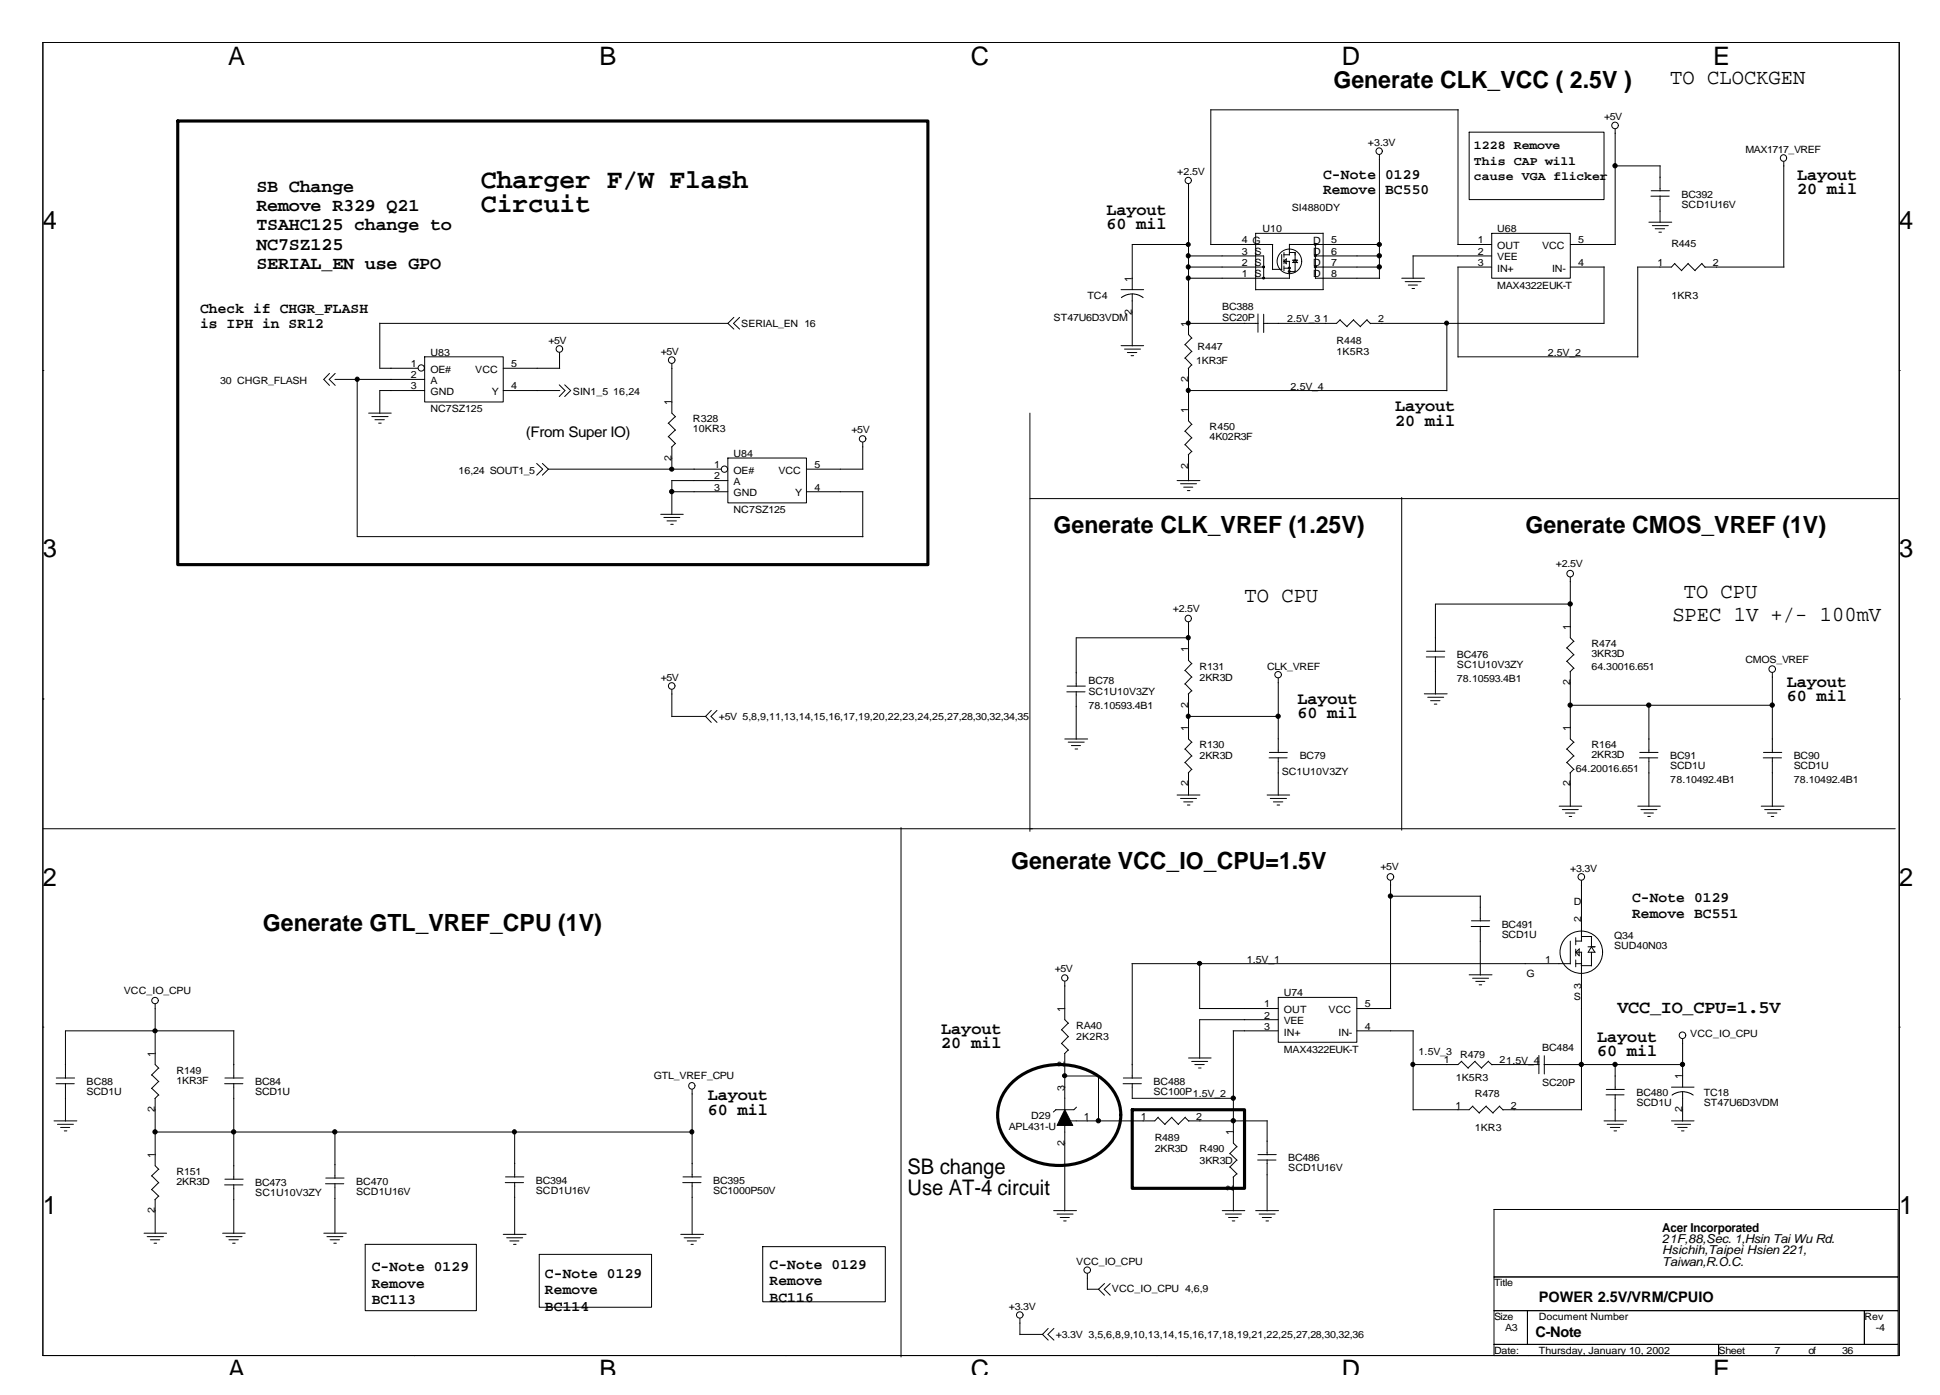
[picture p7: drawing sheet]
<svg xmlns="http://www.w3.org/2000/svg" width="287mm" height="207mm" viewBox="0 0 287 207" stroke-linecap="round" stroke-linejoin="round" font-family="sans-serif">
<g fill="none" stroke="#000" stroke-width=".15">
<path d="M6.3 6.3h275v194.5h-275zM61.3 6.3h.1M116.3 6.3h.1M171.3 6.3h.1M179.4 16.2v20M179.4 16.3h36.6M216 16.2v20M217.6 19.6h20v10h-20zM226.3 6.3h.1M239.3 19.1v17.1M239.7 18.6a.49 .49 0 0 0-.6-.5 .49 .49 0 0 0-.2 .8 .49 .49 0 0 0 .8-.1v-.2M176 39.6h11.2"/>
<path d="M176 37.9h11.2v3.3M176.1 27.2v22.3l.5 .6M176.1 36.2h-8.4v6.7M179.3 36.2h9.3M186 34.6h10M186 34.6v8.3M187.1 39.4h.2v.2h-.2zM188.5 36.2v3.7M188.5 39.9h1.4M189.9 37.7v2.2M190.2 38.7l.3 .3M190.2 37.7h.8"/>
<path d="M190.2 37.4v.7M190.2 38.4v.7M190.2 39.4v.7M190.2 39.7h.9M190.5 38.4v.7M190.6 38.3l-.4 .4h.9M191 36.2h13.4M191 36.2v1.6M191 38.7v2.5M191 37.4h.9M191.1 39.7l-.1-.1-.2 .1 .2 .1 .1-.1M191.5 38.5h.7"/>
<path d="M191.5 38.9h.7M191.9 37.4v2.9M191.9 38.5l.3 .4M191.9 38.5l-.4 .4M194.7 39.4h.2v.2h-.2zM194.7 36.1h.2v.2h-.2zM194.8 37.9h9.6M194.9 36.2v5M194.9 39.6h9.5M195 37.9l-.2-.2-.1 .2 .1 .1 .2-.1M196 34.5v8.4M204.3 22.9v18.3"/>
<path d="M209.3 37.9h11.7M209.3 37.9v3.3M215.9 36.2h5.1M215.9 39.6h5.1M216 39.6v13.3M221 34.6h11.6v6.6h-11.6zM232.6 36.2h6.7M232.6 39.6h5.1M237.6 39.5v8.4h-34.6M239.3 24.6h6.7M242.6 39.6v13.3M244.3 32.9h3.3"/>
<path d="M244.6 29.1h2.7M244.6 28.3h2.7M244.8 33.4h2.3M245.2 33.9h1.4M245.7 34.4h.4M245.9 24.6v3.7M245.9 29v3.9M248.1 39l1 1.1M248.1 39l-.5 .6h-5M250.1 39l1 1.1M250.1 39l-1 1.1M252.1 39l.5 .6"/>
<path d="M252.1 39l-1 1.1M252.6 39.6h11.7M264.2 23.9v15.7M264.7 23.4a.47 .47 0 0 0-.7-.4 .47 .47 0 0 0-.2 .7 .47 .47 0 0 0 .8-.1l.1-.2M6.3 54.9h.1M48.8 55.3l-.8 .9 .8 .9M49.6 56.2h13.3M49.7 55.3l-.9 .9 .9 .9M52.9 56.1v23.4h74.9M56.3 47.9h51.6M56.3 47.9v6.6h5.6M62.9 52.8h11.6v6.7h-11.6z"/>
<path d="M62.9 57.8h-6.6v3.4M74.5 54.5h8.4M74.5 57.8h8.4M82.8 57l.9 .8-.9 .9M82.9 52.2v2.3M83.4 51.7a.49 .49 0 0 0-.7-.5 .49 .49 0 0 0-.2 .8 .49 .49 0 0 0 .8-.1l.1-.2M83.7 57l.8 .8-.8 .9M99.5 53.9v7.3l.6 .5M108.7 47l-.9 .9 .9 .8M109.6 47l-.9 .9 .9 .8M166.1 51.2h3.3M166.1 42.9h3.3"/>
<path d="M166.6 51.7h2.4M167 52.2h1.4M167.6 52.7h.3M167.7 43.5l1 .2 .6 .4M167.7 43.5l-.9 .2-.7 .4M167.7 43.5v7.7M175.6 51l1 1.1M175.6 53l1 1.1M176 41.2h15M176 57.8h38.3M176.1 54.5v7.8l.5 .6M176.1 47.9h10.3"/>
<path d="M176.5 50.1l-1 1M176.5 52l-1 1.1M176.5 54l-.5 .6M186 42.9h10M186.4 46.5v2.7M187.2 46.5v2.7M187.3 41.2l-.1-.2-.2 .2 .2 .1 .1-.1M191 40.2h.9M191.1 40.2l-.1-.1-.2 .1 .2 .2 .1-.2M194.9 41.2h9.5M198.5 47.4l1.1 1M198.5 47.3l-.5 .6h-10.8"/>
<path d="M200.5 47.4l1 1M200.5 47.3l-1 1.1M202.5 47.4l.5 .5M202.5 47.3l-1 1.1M207.6 41.2h3.4M208.2 41.7h2.3M208.6 42.2h1.4M209.2 42.7h.3M214.3 47.9v10M216 52.8h26.7M281.3 54.9h.1M54.6 61.2h3.4"/>
<path d="M55.1 61.7h2.4M55.5 62.2h1.4M56.1 62.7h.4M79.5 68.6l.9 .9-.9 .9M80.3 68.6l.9 .9M81.2 69.5l-.9 .9M81.2 69.5h25.6M97.9 76.2h3.3M98.3 76.6h2.4M98.8 77.1h1.4M99 62.7l1.1 1M99 64.7l1.1 1"/>
<path d="M99.4 77.7h.3M99.5 71.2h8.3M99.5 72.8h8.3M99.5 66.2v3.3M99.5 71.2v5M100 61.7l-1 1M100 63.7l-1 1M100 65.7l-.5 .5M107.8 67.8h11.7v6.7h-11.7zM119.5 69.5h8.3M119.5 72.8h8.3M127.8 65.5v4"/>
<path d="M127.8 72.8v6.7M152.6 61.2v61.9M152.6 73.8h128.6M174.4 71.2h3.4M174.9 71.6h2.3M175.3 72.2h1.4M175.6 63.9l1 1M175.6 65.8l1 1.1M175.9 72.7h.4M176.1 67.3v3.9M176.5 62.8l-1 1.1M176.5 64.8l-1 1.1"/>
<path d="M176.5 66.9l-.5 .5M207.6 73.7v49.3M175.6 99.3l1 1M176.1 92.1v5.7l.5 .5M176.1 94.5h-16.7v7.2M176.5 98.3l-1 1M211.3 97.3h2.7M211.3 96.4h2.7M212.6 97.3v5.5M232.1 95.9l1.1 1.1M232.1 97.9l1.1 1.1M232.6 85.5v9l.6 .5"/>
<path d="M232.6 99.5v9.9l.6 .6M232.7 89.5h-20.1v7M233.1 84.9a.49 .49 0 0 0-.7-.4 .49 .49 0 0 0-.2 .8 .49 .49 0 0 0 .8-.1l.1-.2M233.1 95l-1 1M233.1 97l-1 1M233.1 98.9l-.5 .6M262.6 99.6v11.9M263 99.1a.49 .49 0 0 0-.6-.5 .49 .49 0 0 0-.2 .8 .49 .49 0 0 0 .8-.1v-.2M6.3 103.5h.1M99.5 102.1v4M99.5 106.1h5.1M105.4 105.2l-.9 .9 .9 .9"/>
<path d="M106.2 105.2l-.9 .9 .9 .9M157.7 109.4h3.4M158 102.5h2.7M158.1 101.6h2.7M158.2 109.9h2.4M158.7 110.4h1.4M159.3 110.9h.3M159.4 102.4v7.1M174.4 117.7h3.4M174.9 118.3h2.3M175.3 118.8h1.4M175.6 101.3l1 1"/>
<path d="M175.6 110.9l1 1.1M175.6 112.9l1 1.1M175.9 119.2h.4M176.1 102.8v6.6l.5 .6M176.1 114.4v3.4M176.1 106.1h13.3M176.5 100.3l-1 1M176.5 102.3l-.5 .5M176.5 109.9l-1 1.1M176.5 111.9l-1 1.1M176.5 113.9l-.5 .6M187.7 117.7h3.4"/>
<path d="M188 112.2h2.7M188 111.4h2.7M188.2 118.3h2.4M188.6 118.8h1.4M189.2 119.2h.4M189.4 100.4v11.1M189.4 112.2v5.6M211 102.8h3.4M211.5 103.3h2.4M211.9 103.8h1.4M212.5 104.3h.4M231 119.4h3.3"/>
<path d="M231.4 119.9h2.4M232.1 110.9l1.1 1.1M232.1 112.9l1.1 1.1M232.6 114.4v5M232.6 104.5h30M233.1 109.9l-1 1.1M233.1 111.9l-1 1.1M233.1 113.9l-.5 .6M242.6 119.4h3.4M242.9 112.2h2.7M242.9 111.4h2.7M243.1 119.9h2.3"/>
<path d="M244.3 104.5v7M244.3 112.2v7.2M260.9 119.4h3.4M261.2 112.2h2.7M261.2 111.4h2.7M261.4 119.9h2.4M262.6 112.2v7.2M281.3 103.5h.1M6.3 122.7h274.5M133.5 122.6v78.4M206 130.4v19M206 132.7h13.3"/>
<path d="M206.5 129.9a.49 .49 0 0 0-.7-.5 .49 .49 0 0 0-.2 .8 .49 .49 0 0 0 .8-.1l.1-.2M217.9 137.2h2.7M218 136.4h2.7M219.3 132.7v3.7M219.3 137.2v7.2M231.9 120.4h1.4M232.5 120.9h.3M232.6 139.4v3.4M233.4 138.9v1M233.4 139.4h.9M234.3 130.4v9M234.3 138.7h1.5"/>
<path d="M234.7 129.9a.49 .49 0 0 0-.6-.5 .49 .49 0 0 0-.2 .8 .49 .49 0 0 0 .8-.1v-.2M235.8 138.7v1.6M243.5 120.4h1.4M244.1 120.9h.4M261.8 120.4h1.4M262.4 120.9h.4M6.3 152.1h.1M8.3 159.7h2.7M22.5 159.2l1 1M23 148.7v9l.5 .5M23.5 158.2l-1.1 1M33.3 159.7h2.7"/>
<path d="M34.6 152.7v7M34.7 152.7h-25v7M157.3 152.5l1 1.1M157.3 154.5l1 1M157.7 145.3v5.7l.6 .6M157.7 156v8.4M157.7 159.4h5.1M158.2 151.5l-1 1M158.2 153.5l-1 1.1M158.2 155.5l-.5 .6M162.7 159.4v6.6M166.4 159.7h2.7"/>
<path d="M167.7 142.7h64.9M167.7 142.7v17M176.1 156.7h3.3M176.5 157.2h2.4M177 157.7h1.4M177.5 158.2h.4M177.7 149.4h11.7M177.7 142.7v6.7M182.7 152.7h6.7M182.7 152.7v16.6l.6 .6M189.4 147.7h11.6v6.7h-11.6zM189.4 151h-11.7v5.7"/>
<path d="M201 149.4h5M201 152.7h8.4M209.3 152.7v11.7M216.5 157.2l1 1M216.5 157.2l-.5 .5h-6.7M217.6 144.4h3.4M218.1 144.9h2.4M218.5 157.2l1 1M218.5 157.2l-1 1M218.6 145.3h1.4M219.1 145.9h.4M220.5 157.2l.5 .5"/>
<path d="M220.5 157.2l-1 1M221 157.7h7M228 156.3v2.7M228.7 157.7h20.6M228.8 156.4v2.7M233.4 141l.5 .5M233.4 142.7h.9M233.4 140.6v1M233.4 142.2v1M233.9 140.6v1M234 140.5l-.6 .5h.9M234.2 143h1.6"/>
<path d="M234.3 141v23.4M235.2 140.2h1.1M235.3 141h1M235.7 140.2l.6 .8M235.8 141v2.1M235.8 140.2l-.6 .9M239.3 157.7v3.7M249.3 153.9v7.1M249.7 153.3a.49 .49 0 0 0-.6-.4 .49 .49 0 0 0-.2 .7 .49 .49 0 0 0 .8 0v-.3M281.3 152.1h.1M8 166h3.4M8.3 160.5h2.7"/>
<path d="M8.5 166.5h2.4M9 167h1.3M9.5 167.5h.4M9.7 160.5v5.5M22.5 174.1l1 1.1M22.5 176.2l1 1M22.5 161.2l1 1M23 162.7v9.9l.5 .6M23 177.6v5.1M23 167.7h79.6M23.5 173.2l-1.1 1M23.5 175.1l-1.1 1.1"/>
<path d="M23.5 177.1l-.6 .6M23.5 160.2l-1.1 1M23.5 162.2l-.6 .5M33.3 175.5h2.7M33.3 160.5h2.7M33.3 174.6h2.7M34.6 160.5v14.2M34.6 175.4v7.3M48.2 175.3h2.7M48.3 174.5h2.7M49.6 167.7v6.8M49.6 175.3v7.4"/>
<path d="M74.8 175.1h2.8M74.9 174.3h2.7M76.2 167.7v6.6M76.2 175.1v7.8M101.1 175.1h2.7M101.2 174.3h2.7M102.5 161.3v13M102.5 175.1v7.8M156.1 179.3h3.4M156.4 164.4l-.4 .3M156.6 179.8h2.4M157.7 166.6v12.7"/>
<path d="M159.5 164l-.4 .4h-2.7M166.4 160.5h2.7M167.7 160.5v2.2M167.7 162.7h15.1M171.5 165.5l1.1 1.1M171.6 165.5l-.5 .5h-12.6M173.6 165.5l1 1.1M173.6 165.5l-1 1M175.6 165.5l.5 .5M175.6 165.5l-1.1 1M176.1 166h11.6M181.1 179.3h3.3"/>
<path d="M181.5 179.8h2.4M182.2 170.8l1.1 1M182.2 172.8l1.1 1.1M182.7 174.3v5M183.2 169.8l-1 1.1M183.2 171.8l-1 1.1M183.2 173.8l-.5 .5M186 179.3h3.4M186.3 171.8h2.7M186.4 171h2.7M186.5 179.8h2.4M187.7 166v5"/>
<path d="M187.7 171.8v7.5M218.1 163.8l1.1 1.1M218.2 163.8l-.6 .6h-8.3M220.1 163.8l1.1 1.1M220.2 163.8l-1.1 1M221.3 179.1h59.9v10h-59.9zM222.1 163.8l.6 .6M222.2 163.8l-1.1 1M222.6 164.4h11.7M237.6 166h3.4M237.9 162.2h2.7M238 161.3h2.6"/>
<path d="M238.1 166.5h2.4M238.5 167h1.4M239.1 167.5h.4M239.3 162.1v3.9M247.6 166h3.4M247.6 161h3.4M248.1 166.5h2.3M248.5 167h1.4M249.1 167.5h.4M249.3 161.7l.7 .1 .8 .4M249.3 161.7l-.8 .1-.8 .4M249.3 161.7v4.3"/>
<path d="M21.3 182.6h3.4M21.8 183.1h2.4M22.3 183.6h1.4M22.8 184.1h.4M33 182.6h3.3M33.5 183.1h2.4M33.9 183.6h1.4M34.5 184.1h.3M48 182.6h3.3M48.4 183.1h2.4M48.9 183.6h1.4M49.4 184.1h.4"/>
<path d="M54.1 184.3h16.5v9.8h-16.5zM74.5 182.8h3.4M75.1 183.3h2.3M75.5 183.8h1.4M76.1 184.3h.4M79.9 185.8h16.6v7.8h-16.6zM100.8 182.8h3.4M101.3 183.3h2.4M101.8 183.8h1.4M102.4 184.3h.3M113 184.6h18.1v8.2h-18.1zM151.1 195.3v2.4"/>
<path d="M151.1 197.6h3.4M155.3 196.7l-.9 .9 .9 .9M156.1 196.7l-.9 .9 .9 .9M157.1 180.3h1.3M157.6 180.8h.3M161.1 188.6v2.4M161.1 190.9h1.7M163.6 190.1l-.9 .8 .9 .9M164.5 190.1l-.9 .8 .9 .9M182 180.3h1.4M182.5 180.8h.4M187 180.3h1.3"/>
<path d="M187.5 180.8h.4M221.3 189.1h59.9v5h-59.9zM221.3 194.1h5v5h-5zM221.3 199.1h33.3v1.7h-33.3zM226.3 194.1h49.9v5h-49.9zM254.6 199.1h26.6v1.7h-26.6zM276.2 194.1h5v5h-5zM61.3 200.8h.1M116.3 200.8h.1M171.3 200.8h.1M226.3 200.8h.1"/>
<circle cx="176" cy="26.7" r=".47"/>
<circle cx="191" cy="38.7" r="1.82"/>
<circle cx="204.3" cy="22.4" r=".48"/>
<circle cx="62.4" cy="54.5" r=".47"/>
<circle cx="99.5" cy="53.3" r=".49"/>
<circle cx="107.3" cy="69.5" r=".47"/>
<circle cx="127.8" cy="65" r=".48"/>
<circle cx="176" cy="91.6" r=".48"/>
<circle cx="189.3" cy="99.9" r=".48"/>
<circle cx="99.5" cy="101.6" r=".49"/>
<circle cx="23" cy="148.2" r=".48"/>
<circle cx="157.7" cy="144.8" r=".47"/>
<circle cx="234.3" cy="141" r="3.1"/>
<circle cx="102.5" cy="160.8" r=".48"/>
<circle cx="151.1" cy="194.7" r=".48"/>
<circle cx="161.1" cy="188.1" r=".48"/>
</g>
<path d="M157.7 164.4l1.2 2.3h-2.3z" fill-rule="evenodd" fill="#000" stroke="#000" stroke-width=".15"/>
<path d="M26.3 17.9h111.2v65.7h-111.2zM166 165.1a7.3 7.3 0 0 0-4.5-6.4 10.3 10.3 0 0 0-12.5 2.7 6.5 6.5 0 0 0 1.5 9 10.5 10.5 0 0 0 13.6-.7 6.7 6.7 0 0 0 1.9-4.6M167.7 164.4h16.7v11.6h-16.7z" fill="none" stroke="#000" stroke-width=".47"/>
<g fill="#000" stroke="#000" stroke-width=".15">
<circle cx="176" cy="39.5" r=".31"/>
<circle cx="176" cy="37.9" r=".31"/>
<circle cx="176" cy="36.2" r=".3"/>
<circle cx="204.3" cy="37.9" r=".32"/>
<circle cx="204.3" cy="39.5" r=".32"/>
<circle cx="204.3" cy="36.2" r=".31"/>
<circle cx="239.2" cy="24.5" r=".32"/>
<circle cx="52.9" cy="56.2" r=".31"/>
<circle cx="176" cy="41.2" r=".31"/>
<circle cx="176" cy="57.8" r=".31"/>
<circle cx="176" cy="47.9" r=".3"/>
<circle cx="214.3" cy="47.9" r=".3"/>
<circle cx="99.5" cy="72.8" r=".32"/>
<circle cx="99.5" cy="69.5" r=".31"/>
<circle cx="176" cy="94.4" r=".31"/>
<circle cx="232.6" cy="89.4" r=".32"/>
<circle cx="176" cy="106.1" r=".31"/>
<circle cx="189.3" cy="106.1" r=".32"/>
<circle cx="232.6" cy="104.4" r=".32"/>
<circle cx="244.2" cy="104.4" r=".32"/>
<circle cx="262.5" cy="104.4" r=".32"/>
<circle cx="206" cy="132.7" r=".32"/>
<circle cx="23" cy="152.7" r=".31"/>
<circle cx="157.7" cy="159.3" r=".31"/>
<circle cx="177.7" cy="142.7" r=".31"/>
<circle cx="209.3" cy="157.6" r=".31"/>
<circle cx="234.3" cy="157.6" r=".32"/>
<circle cx="239.2" cy="157.6" r=".32"/>
<circle cx="249.2" cy="157.6" r=".32"/>
<circle cx="23" cy="167.6" r=".32"/>
<circle cx="34.6" cy="167.6" r=".32"/>
<circle cx="49.6" cy="167.6" r=".32"/>
<circle cx="76.2" cy="167.6" r=".31"/>
<circle cx="102.5" cy="167.6" r=".31"/>
<circle cx="162.7" cy="166" r=".32"/>
<circle cx="182.7" cy="162.6" r=".32"/>
<circle cx="182.7" cy="166" r=".32"/>
</g>
<g font-size="4">
<text x="71.2" y="27.9">Charger F/W Flash</text>
<text x="71.2" y="31.4">Circuit</text>
</g>
<g font-size="3.8">
<text x="33.8" y="9.7">A</text>
<text x="88.8" y="9.7">B</text>
<text x="143.8" y="9.7">C</text>
<text x="198.8" y="9.7">D</text>
<text x="253.8" y="9.7">E</text>
<text x="6.3" y="34">4</text>
<text x="281.3" y="34">4</text>
<text x="6.3" y="82.6">3</text>
<text x="281.3" y="82.6">3</text>
<text x="6.3" y="131.2">2</text>
<text x="281.3" y="131.2">2</text>
<text x="6.3" y="179.8">1</text>
<text x="281.3" y="179.8">1</text>
<text x="33.8" y="204.1">A</text>
<text x="88.8" y="204.1">B</text>
<text x="143.8" y="204.1">C</text>
<text x="198.8" y="204.1">D</text>
<text x="253.8" y="204.1">E</text>
</g>
<g font-size="3.5">
<text x="197.5" y="13">Generate CLK_VCC ( 2.5V )</text>
<text x="156.1" y="79">Generate CLK_VREF (1.25V)</text>
<text x="226" y="79">Generate CMOS_VREF (1V)</text>
<text x="149.8" y="128.7">Generate VCC_IO_CPU=1.5V</text>
<text x="38.9" y="137.9">Generate GTL_VREF_CPU (1V)</text>
</g>
<g font-size="3.2">
<text x="247.4" y="12.4">TO CLOCKGEN</text>
<text x="184.4" y="89.1">TO CPU</text>
<text x="249.4" y="88.6">TO CPU</text>
<text x="247.7" y="91.9">SPEC 1V +/- 100mV</text>
<text x="134.5" y="173.9">SB change</text>
<text x="134.5" y="177">Use AT-4 circuit</text>
</g>
<g font-size="2.7">
<text x="38" y="28.5">SB Change</text>
<text x="38" y="31.3">Remove R329 Q21</text>
<text x="38" y="34.1">TSAHC125 change to</text>
<text x="38" y="37">NC7SZ125</text>
<text x="38" y="39.8">SERIAL_EN use GPO</text>
<text x="239.6" y="150">VCC_IO_CPU=1.5V</text>
</g>
<g font-size="2.5">
<text x="266.2" y="26.6">Layout</text>
<text x="266.2" y="28.8">20 mil</text>
<text x="163.9" y="31.8">Layout</text>
<text x="163.9" y="34">60 mil</text>
<text x="206.7" y="60.9">Layout</text>
<text x="206.7" y="63.1">20 mil</text>
<text x="264.7" y="101.7">Layout</text>
<text x="192.2" y="104.2">Layout</text>
<text x="192.2" y="106.4">60 mil</text>
<text x="264.7" y="103.9">60 mil</text>
<text x="139.4" y="153.1">Layout</text>
<text x="139.4" y="155.3">20 mil</text>
<text x="236.6" y="154.3">Layout</text>
<text x="236.6" y="156.4">60 mil</text>
<text x="104.9" y="162.9">Layout</text>
<text x="104.9" y="165.1">60 mil</text>
</g>
<g font-size="2.2">
<text x="196" y="26.5">C-Note 0129</text>
<text x="196" y="28.8">Remove BC550</text>
<text x="29.6" y="46.3">Check if CHGR_FLASH</text>
<text x="29.6" y="48.6">is IPH in SR12</text>
<text x="77.9" y="64.8">(From Super IO)</text>
<text x="241.8" y="133.7">C-Note 0129</text>
<text x="241.8" y="135.9">Remove BC551</text>
<text x="55.1" y="188.2">C-Note 0129</text>
<text x="55.1" y="190.7">Remove</text>
<text x="80.7" y="189.2">C-Note 0129</text>
<text x="80.7" y="191.7">Remove</text>
<text x="114" y="187.9">C-Note 0129</text>
<text x="114" y="190.3">Remove</text>
<text x="55.1" y="193.1">BC113</text>
<text x="80.7" y="194.2">BC114</text>
<text x="114" y="192.8">BC116</text>
<text x="227.5" y="198">C-Note</text>
<text x="228" y="192.8">POWER 2.5V/VRM/CPUIO</text>
</g>
<g font-size="1.8">
<text x="218.3" y="22.1">1228 Remove</text>
<text x="218.3" y="24.4">This CAP will</text>
<text x="218.3" y="26.7">cause VGA flicker</text>
<text x="246.3" y="182.5">Acer Incorporated</text>
<text x="246.3" y="184.1">21F,88,Sec. 1,Hsin Tai Wu Rd.</text>
<text x="246.3" y="185.8">Hsichih,Taipei Hsien 221,</text>
<text x="246.3" y="187.4">Taiwan,R.O.C.</text>
</g>
<g font-size="1.5">
<text x="237.6" y="17.8">+5V</text>
<text x="202.6" y="21.6">+3.3V</text>
<text x="258.6" y="22.6">MAX1717_VREF</text>
<text x="174.4" y="25.9">+2.5V</text>
<text x="249.1" y="29.3">BC392</text>
<text x="187" y="34.4">U10</text>
<text x="191.3" y="31.3">SI4880DY</text>
<text x="221.8" y="34.4">U68</text>
<text x="249.1" y="30.7">SCD1U16V</text>
<text x="167.7" y="41.7" transform="rotate(-90 167.7 41.7)">1</text>
<text x="184" y="41">1 S</text>
<text x="184" y="39.4">2 S</text>
<text x="184" y="37.7">3 S</text>
<text x="184" y="36">4 G</text>
<text x="194.5" y="36.1">D</text>
<text x="194.5" y="37.7">D</text>
<text x="194.5" y="39.4">D</text>
<text x="194.5" y="41.1">D</text>
<text x="197.2" y="36">5</text>
<text x="197.2" y="37.7">6</text>
<text x="197.2" y="39.4">7</text>
<text x="197.2" y="41">8</text>
<text x="218.9" y="36">1</text>
<text x="218.9" y="37.7">2</text>
<text x="218.9" y="39.4">3</text>
<text x="221.8" y="36.9">OUT</text>
<text x="221.8" y="38.6">VEE</text>
<text x="221.8" y="40.2">IN+</text>
<text x="228.4" y="36.9">VCC</text>
<text x="229.9" y="40.2">IN-</text>
<text x="233.8" y="39.4">4</text>
<text x="233.8" y="36">5</text>
<text x="245.5" y="39.4">1</text>
<text x="247.6" y="36.6">R445</text>
<text x="253.7" y="39.4">2</text>
<text x="156.1" y="47.6">ST47U6D3VDM</text>
<text x="161.1" y="44.3">TC4</text>
<text x="167.7" y="46.6" transform="rotate(-90 167.7 46.6)">2</text>
<text x="181.1" y="45.9">BC388</text>
<text x="181.1" y="47.6">SC20P</text>
<text x="190.7" y="47.7">2.5V_3</text>
<text x="196" y="47.7">1</text>
<text x="204.2" y="47.7">2</text>
<text x="221.8" y="42.7">MAX4322EUK-T</text>
<text x="247.6" y="44.3">1KR3</text>
<text x="63.8" y="52.7">U83</text>
<text x="81.2" y="50.9">+5V</text>
<text x="97.9" y="52.5">+5V</text>
<text x="109.8" y="48.4">SERIAL_EN 16</text>
<text x="176" y="48.4" transform="rotate(-90 176 48.4)">1</text>
<text x="177.2" y="53.9">1KR3F</text>
<text x="177.4" y="51.9">R447</text>
<text x="198" y="50.9">R448</text>
<text x="198" y="52.5">1K5R3</text>
<text x="229.3" y="52.7">2.5V_2</text>
<text x="32.6" y="56.9">30 CHGR_FLASH</text>
<text x="60.9" y="54.4">1</text>
<text x="60.9" y="56">2</text>
<text x="60.9" y="57.7">3</text>
<text x="63.8" y="55.2">OE#</text>
<text x="63.8" y="56.9">A</text>
<text x="63.8" y="58.6">GND</text>
<text x="70.4" y="55.2">VCC</text>
<text x="72.9" y="58.6">Y</text>
<text x="75.7" y="57.7">4</text>
<text x="75.7" y="54.4">5</text>
<text x="84.9" y="58.6">SIN1_5</text>
<text x="90.8" y="58.6">16,24</text>
<text x="176" y="56.6" transform="rotate(-90 176 56.6)">2</text>
<text x="191.2" y="57.7">2.5V_4</text>
<text x="63.8" y="61.1">NC7SZ125</text>
<text x="99.5" y="60" transform="rotate(-90 99.5 60)">1</text>
<text x="102.7" y="62.5">R328</text>
<text x="102.7" y="64">10KR3</text>
<text x="126.2" y="64.2">+5V</text>
<text x="176" y="61.2" transform="rotate(-90 176 61.2)">1</text>
<text x="179.2" y="63.7">R450</text>
<text x="179.2" y="65.2">4K02R3F</text>
<text x="67.9" y="70.2">16,24 SOUT1_5</text>
<text x="99.5" y="68.2" transform="rotate(-90 99.5 68.2)">2</text>
<text x="105.8" y="69.3">1</text>
<text x="105.8" y="71">2</text>
<text x="108.7" y="67.7">U84</text>
<text x="108.7" y="70.2">OE#</text>
<text x="108.7" y="71.9">A</text>
<text x="115.3" y="70.2">VCC</text>
<text x="120.7" y="69.3">5</text>
<text x="176" y="69.4" transform="rotate(-90 176 69.4)">2</text>
<text x="105.8" y="72.7">3</text>
<text x="108.7" y="76">NC7SZ125</text>
<text x="108.7" y="73.5">GND</text>
<text x="117.8" y="73.5">Y</text>
<text x="120.7" y="72.7">4</text>
<text x="230.5" y="84">+2.5V</text>
<text x="173.7" y="90.6">+2.5V</text>
<text x="232.6" y="93.3" transform="rotate(-90 232.6 93.3)">1</text>
<text x="235.8" y="95.8">R474</text>
<text x="97.9" y="100.8">+5V</text>
<text x="161.2" y="101.3">BC78</text>
<text x="176" y="96.6" transform="rotate(-90 176 96.6)">1</text>
<text x="177.7" y="99.2">R131</text>
<text x="177.7" y="100.8">2KR3D</text>
<text x="187.7" y="99.2">CLK_VREF</text>
<text x="215.8" y="97.5">BC476</text>
<text x="215.8" y="99">SC1U10V3ZY</text>
<text x="215.8" y="101">78.10593.4B1</text>
<text x="232.6" y="101.5" transform="rotate(-90 232.6 101.5)">2</text>
<text x="235.8" y="97.3">3KR3D</text>
<text x="235.8" y="99.3">64.30016.651</text>
<text x="258.6" y="98.1">CMOS_VREF</text>
<text x="106.5" y="106.6">+5V 5,8,9,11,13,14,15,16,17,19,20,22,23,24,25,27,28,30,32,34,35</text>
<text x="161.2" y="103">SC1U10V3ZY</text>
<text x="161.2" y="105">78.10593.4B1</text>
<text x="176" y="104.8" transform="rotate(-90 176 104.8)">2</text>
<text x="176" y="108.3" transform="rotate(-90 176 108.3)">1</text>
<text x="177.7" y="110.8">R130</text>
<text x="177.7" y="112.5">2KR3D</text>
<text x="192.5" y="112.5">BC79</text>
<text x="232.6" y="108.3" transform="rotate(-90 232.6 108.3)">1</text>
<text x="235.8" y="110.8">R164</text>
<text x="235.8" y="112.3">2KR3D</text>
<text x="247.4" y="112.5">BC91</text>
<text x="247.4" y="113.9">SCD1U</text>
<text x="265.7" y="112.5">BC90</text>
<text x="265.7" y="113.9">SCD1U</text>
<text x="176" y="116.5" transform="rotate(-90 176 116.5)">2</text>
<text x="189.9" y="114.8">SC1U10V3ZY</text>
<text x="232.6" y="116.5" transform="rotate(-90 232.6 116.5)">2</text>
<text x="233.4" y="114.3">64.20016.651</text>
<text x="247.4" y="115.9">78.10492.4B1</text>
<text x="265.7" y="115.9">78.10492.4B1</text>
<text x="204.5" y="128.9">+5V</text>
<text x="232.6" y="129.1">+3.3V</text>
<text x="222.5" y="137.4">BC491</text>
<text x="233.1" y="134.1">D</text>
<text x="234.2" y="136.5" transform="rotate(-90 234.2 136.5)">2</text>
<text x="156.3" y="143.9">+5V</text>
<text x="184.7" y="142.6">1.5V_1</text>
<text x="222.5" y="138.9">SCD1U</text>
<text x="228.9" y="142.6">1</text>
<text x="239.1" y="139.1">Q34</text>
<text x="239.1" y="140.6">SUD40N03</text>
<text x="18.3" y="147.2">VCC_IO_CPU</text>
<text x="157.7" y="149.9" transform="rotate(-90 157.7 149.9)">1</text>
<text x="187.3" y="149.2">1</text>
<text x="190.2" y="147.5">U74</text>
<text x="202.2" y="149.2">5</text>
<text x="226.1" y="144.7">G</text>
<text x="233.1" y="148.1">S</text>
<text x="234.2" y="146.4" transform="rotate(-90 234.2 146.4)">3</text>
<text x="159.4" y="152.4">RA40</text>
<text x="159.4" y="154">2K2R3</text>
<text x="187.3" y="150.8">2</text>
<text x="187.3" y="152.5">3</text>
<text x="190.2" y="155.9">MAX4322EUK-T</text>
<text x="190.2" y="150">OUT</text>
<text x="190.2" y="151.7">VEE</text>
<text x="190.2" y="153.4">IN+</text>
<text x="196.8" y="150">VCC</text>
<text x="198.3" y="153.4">IN-</text>
<text x="202.2" y="152.5">4</text>
<text x="228.5" y="155.7">BC484</text>
<text x="250.4" y="153.6">VCC_IO_CPU</text>
<text x="12.8" y="160.7">BC88</text>
<text x="22.9" y="156.5" transform="rotate(-90 22.9 156.5)">1</text>
<text x="26.2" y="159">R149</text>
<text x="26.2" y="160.5">1KR3F</text>
<text x="37.8" y="160.7">BC84</text>
<text x="96.9" y="159.9">GTL_VREF_CPU</text>
<text x="157.7" y="161.5" transform="rotate(-90 157.7 161.5)">3</text>
<text x="157.7" y="158.1" transform="rotate(-90 157.7 158.1)">2</text>
<text x="170.9" y="160.7">BC488</text>
<text x="210.1" y="156.2">1.5V_3</text>
<text x="213.9" y="157.5">1</text>
<text x="215.6" y="160">1K5R3</text>
<text x="216.3" y="156.7">R479</text>
<text x="222.1" y="157.5">21.5V_4</text>
<text x="228.5" y="160.9">SC20P</text>
<text x="249.2" y="159.8" transform="rotate(-90 249.2 159.8)">1</text>
<text x="12.8" y="162.2">SCD1U</text>
<text x="22.9" y="164.7" transform="rotate(-90 22.9 164.7)">2</text>
<text x="37.8" y="162.2">SCD1U</text>
<text x="149.4" y="167.4">APL431-U</text>
<text x="152.7" y="165.7">D29</text>
<text x="160.6" y="165.8">1</text>
<text x="169" y="165.8">1</text>
<text x="170.9" y="162.2">SC100P1.5V_2</text>
<text x="177.2" y="165.8">2</text>
<text x="215.6" y="164.2">1</text>
<text x="218.5" y="162.5">R478</text>
<text x="218.5" y="167.5">1KR3</text>
<text x="223.8" y="164.2">2</text>
<text x="242.4" y="162.4">BC480</text>
<text x="242.4" y="163.8">SCD1U</text>
<text x="249.2" y="164.7" transform="rotate(-90 249.2 164.7)">2</text>
<text x="252.4" y="162.4">TC18</text>
<text x="252.4" y="163.8">ST47U6D3VDM</text>
<text x="22.9" y="171.5" transform="rotate(-90 22.9 171.5)">1</text>
<text x="157.7" y="169.7" transform="rotate(-90 157.7 169.7)">2</text>
<text x="171.1" y="169">R489</text>
<text x="171.1" y="170.7">2KR3D</text>
<text x="177.7" y="170.7">R490</text>
<text x="177.7" y="172.4">3KR3D</text>
<text x="182.7" y="168.2" transform="rotate(-90 182.7 168.2)">1</text>
<text x="190.8" y="172">BC486</text>
<text x="190.8" y="173.5">SCD1U16V</text>
<text x="22.9" y="179.7" transform="rotate(-90 22.9 179.7)">2</text>
<text x="26.2" y="174">R151</text>
<text x="26.2" y="175.5">2KR3D</text>
<text x="37.8" y="175.7">BC473</text>
<text x="37.8" y="177.2">SC1U10V3ZY</text>
<text x="52.7" y="175.5">BC470</text>
<text x="52.7" y="177">SCD1U16V</text>
<text x="79.4" y="175.3">BC394</text>
<text x="79.4" y="176.8">SCD1U16V</text>
<text x="105.7" y="175.3">BC395</text>
<text x="105.7" y="176.8">SC1000P50V</text>
<text x="182.7" y="176.4" transform="rotate(-90 182.7 176.4)">2</text>
<text x="159.4" y="187.3">VCC_IO_CPU</text>
<text x="164.7" y="191.3">VCC_IO_CPU 4,6,9</text>
<text x="221.3" y="190.5">Title</text>
<text x="149.4" y="194">+3.3V</text>
<text x="221.3" y="195.5">Size</text>
<text x="223" y="197.1">A3</text>
<text x="228" y="195.5">Document Number</text>
<text x="276.2" y="195.5">Rev</text>
<text x="277.9" y="197.1">-4</text>
<text x="156.4" y="198.1">+3.3V 3,5,6,8,9,10,13,14,15,16,17,18,19,21,22,25,27,28,30,32,36</text>
<text x="221.3" y="200.5">Date:</text>
<text x="228" y="200.5">Thursday, January 10, 2002</text>
<text x="254.6" y="200.5">Sheet</text>
<text x="262.9" y="200.5">7</text>
<text x="267.9" y="200.5">of</text>
<text x="272.9" y="200.5">36</text>
</g>
</svg>
